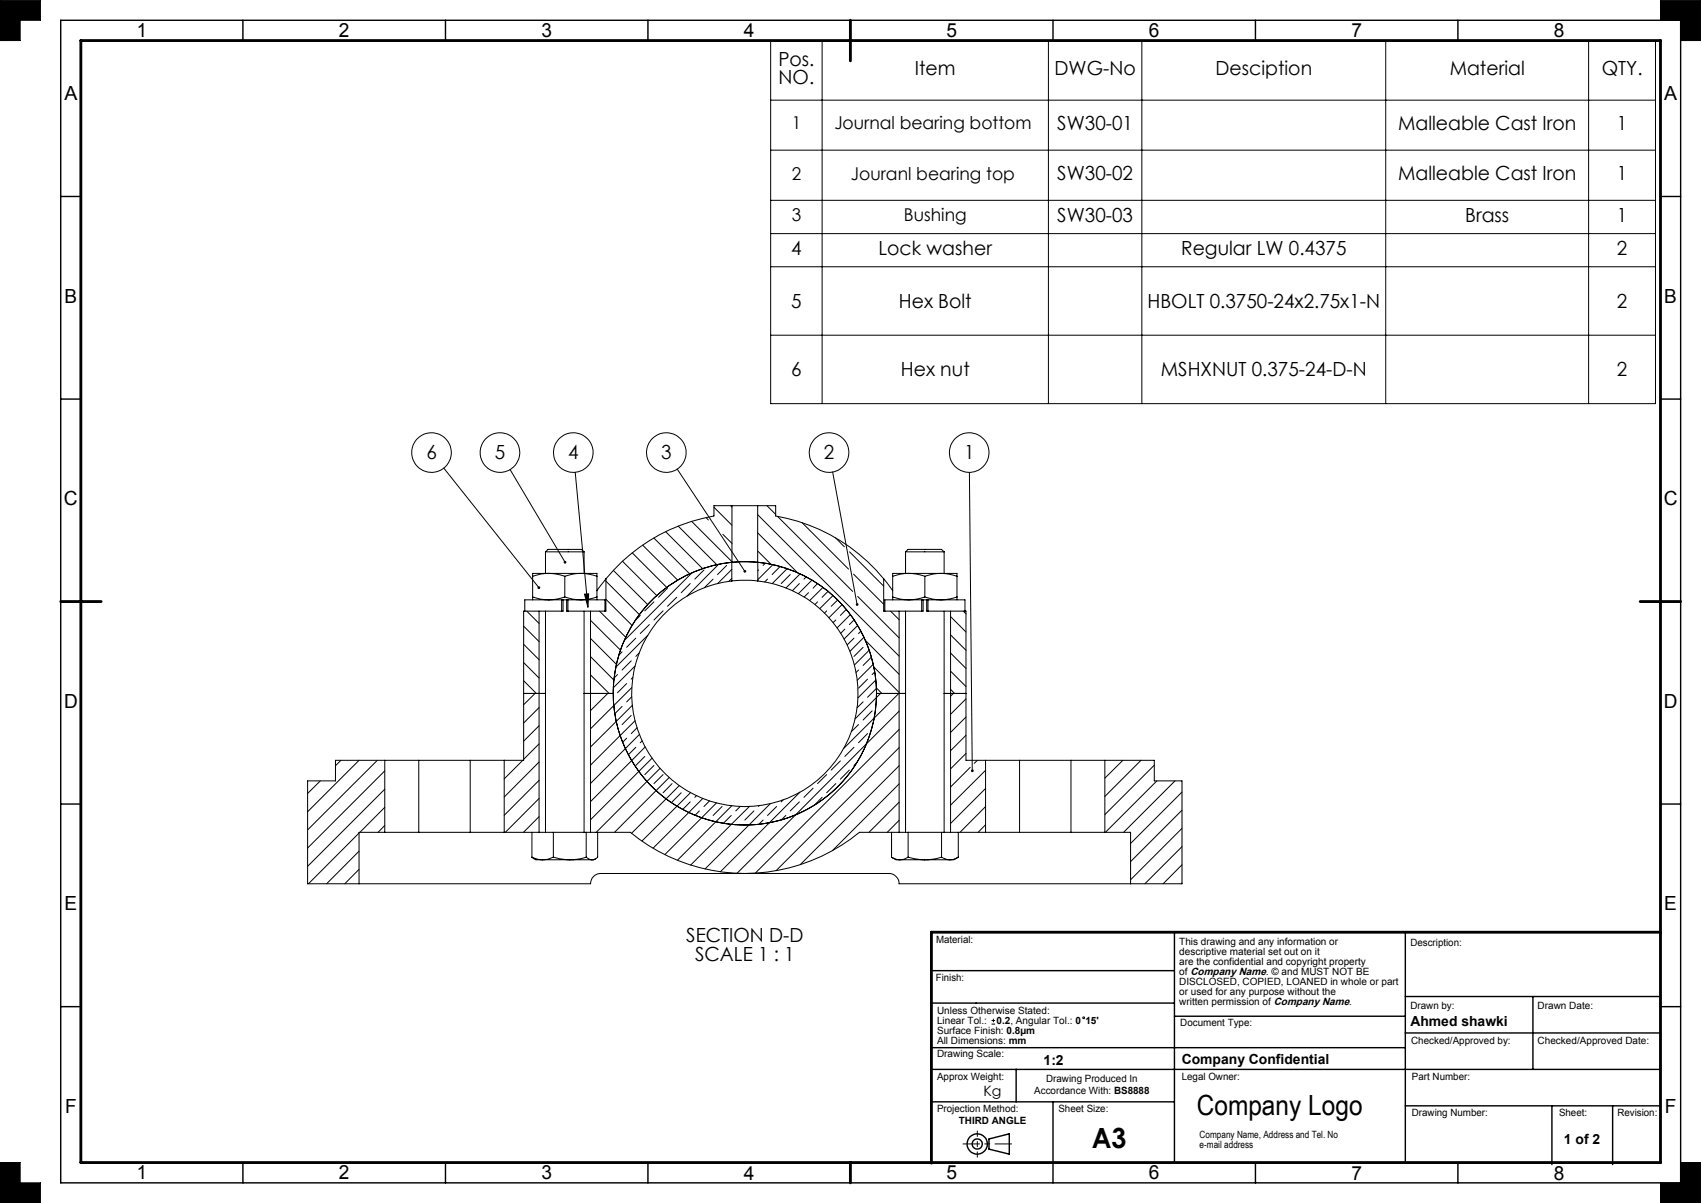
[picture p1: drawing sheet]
<svg xmlns="http://www.w3.org/2000/svg" width="420mm" height="297mm" viewBox="0 0 420 297" stroke-linecap="round" stroke-linejoin="round" font-family="sans-serif">
<g fill="none" stroke="#000" stroke-width=".35">
<path d="M15 5h400v287h-400zM60 5v5M110 5v5M160 5v5M260 5v5M310 5v5M360 5v5M15 48.5h5M410 48.5h5M15 98.5h5M410 98.5h5M15 198.5h5"/>
<path d="M410 198.5h5M230 239.6h60M290 230.1v57.1M347 230.1v57.1M15 248.5h5M230 258.7h117M230 247.6h60M290 250.9h57M347 255h63M347 246h63M378.5 246v18M410 248.5h5"/>
<path d="M230 272h60M230 264h180M250.9 264v8M260 272v20M347 273h63M383.2 273v14.5M398.2 273v14.5M60 287v5M110 287v5M160 287v5M244.2 281.2l5-1.3v5l-5-1.2zM310 287v5"/>
<path d="M360 287v5"/>
<circle cx="241.3" cy="282.4" r="2.51"/>
<circle cx="241.3" cy="282.4" r="1.25"/>
</g>
<path d="M237.8 282.4h12" fill="none" stroke="#000" stroke-width=".25" stroke-dasharray="15.2 1.3 1.3 1.3" stroke-dashoffset="11.1"/>
<path d="M241.3 279.2v6.5" fill="none" stroke="#000" stroke-width=".25" stroke-dasharray="15.2 1.3 1.3 1.3" stroke-dashoffset="13.9"/>
<g fill="none" stroke="#000" stroke-width=".25">
<path d="M0 0h10v5h-5v5h-5zM190.3 10h218.5v89.7h-218.5zM203 10v89.7M258.9 10v89.7M281.9 10v89.7M342.2 10v89.7M392.3 10v89.7M410 0h10v10h-5v-5h-5zM190.3 37.1h218.5M190.3 24.7h218.5M190.3 49.5h218.5M190.3 57.7h218.5"/>
<path d="M190.3 65.9h218.5M190.3 82.8h218.5M109.6 115.6l23.5 29.5M125.9 115.9l13.6 22.9M142 116.6l3.2 33.3M167.2 115.8l16.7 25.2M205.6 116.6l6 32.7M239.4 116.6l.7 73.7M134.7 136.2h9.5M134.7 136.2l.6-.6h8.3l.6 .6M134.7 136.2v5.4M144.2 136.2v5.4"/>
<path d="M153.7 138.6l8.5 8.4M156.1 136.5l8.5 8.5M158.7 134.6l8.6 8.6M161.4 132.8l8.9 8.9M164.4 131.3l9.1 9.1M167.5 129.9l9.5 9.5M170.8 128.7l9.9 10M174.3 127.8l.6 .6M176.3 125.2l4.4 4.5M177.4 139.3l-7.8 7.9M178.5 131.9l2.2 2.3M179.4 139.6l-2.2 2.2"/>
<path d="M180.4 124.8l.3 .4M180.7 138.8l2.5-.1 3.9 .1M180.7 138.8a32.5 32.5 0 0 0-24.4 49.6 32.5 32.5 0 0 0 55.2 0 32.5 32.5 0 0 0-24.4-49.6M180.7 138.8v4.6M180.7 124.8h6.4M180.7 138.8a32.5 32.5 0 0 0-29.3 32.4M180.7 124.8h-4.4v2.6a44.2 44.2 0 0 0-26.7 15.5M180.7 124.8v14M187.1 138.8a32.5 32.5 0 0 1 29.3 32.4M187.1 124.8h4.4v2.6a44.2 44.2 0 0 1 26.7 15.5M187.1 124.8v18.6M187.1 136l3.3 3.3"/>
<path d="M187.1 127.1l34.9 34.9M187.1 131.5l9.8 9.9M188.9 139.1l-.5 .5M189.4 124.8l2.1 2.2M190.8 139.4l-3.7 3.7M192 127.5l18.5 18.5M192.6 139.9l-2 1.9M198 129l11.5 11.5M206.3 132.7l2.2 2.3M209.8 136.2l8.4 8.5M223.6 136.2l.6-.6h8.3l.6 .6M223.6 136.2h9.5"/>
<path d="M223.6 136.2v5.4M233.1 136.2v5.4M129.3 154.6l3.8 3.8M129.3 159.1l3.8 3.8M129.6 150.9h9.1M129.6 150.9h-.3v36.8h-4.8M130.1 150.9l3 3M131.5 147.4a11.5 11.5 0 0 0 8 0M131.5 147.4v.7M131.5 142.3v5.1M133.1 150.9v54.6M134.7 150.9v54.6"/>
<path d="M135.5 141.6l-2 .1-2 .6M135.5 141.6l2.1 .2 1.9 .5M135.5 141.6h7.9M135.5 141.6h-4v.7M138.7 148.1h1.5M138.7 148.1h-9.1v2.8M138.7 148.1v2.8M139 148.1v2.8h-.3M139.5 147.4a11.5 11.5 0 0 0 7.9 0M139.5 142.3v5.1M139.9 148.1v2.8h.3M140.2 150.9h9.2"/>
<path d="M140.2 148.1h9.2v2.8M140.2 148.1v2.8M143.4 141.6l-2 .1-1.9 .6M143.4 141.6l2.2 .2 1.8 .5M143.4 141.6h4v.7M144.2 150.9v54.6M144.3 146.7l1-.1-.1 3.3zM145.8 153.1l7.4 7.4M145.8 157.6l6.4 6.4M145.8 150.9v54.6M147.4 147.4v.7M147.4 142.3v5.1"/>
<path d="M148 150.9l6.5 6.4M149.6 143.5l8.3 8.2M149.6 148l6.5 6.4M149.6 142.9l-2.2 2.9M149.6 142.9v8h-.2M151.4 140.8l8.5 8.5M157 157.5l-2.3 2.3M158.1 151.9l-1.3 1.3M159.9 156.8l-7.9 7.9M160.3 154.2l-2.2 2.2M161.5 148.6l-2.3 2.2M163.7 150.8l-2.2 2.3"/>
<path d="M164.8 145.2l-2.2 2.3M165.9 144.1h.1M167.1 147.5l-2.3 2.2M170.4 144.1l-2.2 2.2M170.9 141.4l-16.8 16.7M173.8 140.7l-2.2 2.3M176.1 143l-2.2 2.1M180.7 140.6l-3.5 3.5M180.7 142.8l-.7 .7M180.7 143.4l2.5-.1 3.9 .1M180.7 143.4a27.9 27.9 0 0 0-20.4 42.7 27.9 27.9 0 0 0 47.2 0 27.9 27.9 0 0 0-20.4-42.7M187.3 140.7l-.2 .2"/>
<path d="M189.5 143l-.7 .7M194.3 140.4l-3.6 3.7M195.1 141.8l-2.2 2.3M197.4 144.1l-1.7 1.7M197.6 141.7l-3.5 3.5M199.1 142.4l-.6 .6M199.6 146.3l-1 1.1M200.5 143.2l-3.4 3.4M201.9 144.1l-1.1 1.1M201.9 148.6l-.7 .7M203.2 145l-3.3 3.3M204.1 150.8l-.5 .5"/>
<path d="M204.5 146l-1.5 1.5M205.7 147l-3.3 3.2M206.4 153.1l-.7 .6M206.8 148.1l-1.6 1.6M207.9 149.3l-3.2 3.2M208.6 155.3l-1 1M209 150.5l-1.5 1.4M210 151.7l-3.3 3.3M210.7 141.7l7.5 7.5M210.9 157.5l-1.7 1.7M210.9 153l-1.2 1.2M211.8 154.4l-3.4 3.4"/>
<path d="M211.8 147.2l10.2 10.3M212.6 155.8l-.6 .6M213.1 159.8l-2.2 2.3M213.3 157.3l-3.4 3.5M213.7 158.1l8.3 8.4M218.2 142.9l2.2 2.9M218.2 142.9v8h.3M218.5 150.9h9.1M219.9 150.9l2.1 2.1M220.4 147.4a11.5 11.5 0 0 0 8 0M220.4 147.4v.7M220.4 142.3v5.1"/>
<path d="M222 150.9v54.6M223.6 150.9v54.6M224.4 141.6l-2 .1-2 .6M224.4 141.6l2.1 .2 1.9 .5M224.4 141.6h7.9M224.4 141.6h-4v.7M227.6 148.1h1.5M227.6 148.1h-9.1v2.8M227.6 148.1v2.8M227.9 148.1v2.8h-.3M228.4 147.4a11.5 11.5 0 0 0 7.9 0M228.4 142.3v5.1"/>
<path d="M228.8 148.1v2.8h.3M229.1 148.1h9.2v2.8M229.1 150.9h9.2M229.1 148.1v2.8M232.3 141.6l-2 .1-1.9 .6M232.3 141.6l2.2 .2 1.8 .5M232.3 141.6h4v.7M233.1 150.9v54.6M234.7 150.9v54.6M234.7 152.2l3.8 3.8M234.7 156.7l3.8 3.8M236.3 147.4v.7"/>
<path d="M236.3 142.3v5.1M237.8 150.9l.7 .6M238.3 150.9h.2v36.8h4.8M129.3 163.6l3.8 3.8M129.3 168.1l3.1 3.1M129.3 171.2h5.4M132.1 171.2l-2.8 2.8M133.1 179.2l-3.8 3.8M133.1 174.7l-3.8 3.8M144.2 171.2h7.2M145.8 162.1l5.8 5.8M145.8 166.6l4.6 4.6"/>
<path d="M145.8 171.1l.1 .1M150.1 171.2l-4.3 4.2M151.4 171.2a32.5 32.5 0 0 0 32.5 32.5 32.5 32.5 0 0 0 32.5-32.5M152.5 166.5l-.9 .9M153.6 160.9l-.8 .8M153.6 174.4l-1.8 1.8M154.7 168.8l-2.2 2.2M155.9 163.2l-2.3 2.2M155.9 176.6l-2.3 2.3M156 169.8l-10.2 10.1M156 172l-1.3 1.3M156.1 174.1l-10.3 10.3"/>
<path d="M156.2 167.2l-.3 .5M156.8 164.5l-5.4 5.3M156.8 177.9l-11 11M157.3 179.7l-1.4 1.4M157.8 161.2l-.8 .9M212 165.4l-.6 .6M212 178.9l-1.8 1.8M213.1 173.3l-1.5 1.4M214.2 167.7l-2.2 2.2M214.6 160.5l-3.6 3.7M215.2 162.2l-2.1 2.1M215.3 175.5l-2.2 2.3"/>
<path d="M215.6 164l-3.9 4M215.8 164.7l6.2 6.3M216 165.9l-.7 .6M216.3 167.9l-4.5 4.4M216.4 169.8l1.3 1.4M216.4 170l-2.2 2.2M216.4 171.2h7.2M217.4 171.2l-6.3 6.3M221.9 171.2l-13.6 13.6M222 175.6l-40 40M233.1 171.2h5.4M234.7 161.2l3.8 3.8"/>
<path d="M234.7 165.7l3.8 3.8M234.7 170.2l1 1M235.4 171.2l-.7 .7M238.5 177l-3.8 3.8M238.5 172.5l-3.8 3.9M79.1 192.8l-3.1 3.1M84.2 187.7l-1.4 1.4M88.7 187.7l-12.7 12.7M93.2 187.7l-17.2 17.2M95 187.7h8.4M95 187.7h-12.2v5.1h-6.8v25.4h69.8a2.53 2.53 0 0 1 2.5-2.6h71.2a2.53 2.53 0 0 1 2.5 2.6h69.9v-25.4h-6.9v-5.1h-12.2M95 187.7v17.8"/>
<path d="M95 190.3l-19 19.1M95 194.8l-19 19.1M95 199.3l-6.1 6.2M103.4 187.7h12.7M103.4 187.7v17.8M116.1 187.7h8.4M116.1 187.7v17.8M124.5 187.7v17.8M124.6 187.7l-.1 .1M129.1 187.7l-4.6 4.6M133.1 197.1l-8.3 8.4M133.1 192.6l-8.6 8.7"/>
<path d="M133.1 188.1l-8.6 8.7M133.1 183.7l-3.8 3.8M154.7 182.2l-1 1.1M157 184.5l-1.8 1.8M157.9 181.3l-12.1 12.1M158.5 182.9l-.4 .5M159.2 186.8l-2.2 2.2M159.3 184.4l-13.5 13.5M161 187.2l-15.2 15.2M161.5 189l-2.3 2.2M163 189.7l-15.8 15.8M163.7 191.2l-2.2 2.3"/>
<path d="M165.2 191.9l-13.5 13.6M165.9 193.5l-2.2 2.2M167.7 194l-11.8 11.7M168.2 195.7l-2.3 2.3M170.4 198l-1.8 1.8M170.5 195.7l-12 11.9M172 196.4l-.4 .4M173.5 197.1l-12.2 12.3M175.2 197.7l-1.4 1.4M176.9 198.2l-12.8 12.8M178.3 199.1l-2.2 2.2M180.7 198.9l-13.4 13.5"/>
<path d="M182.8 199.1l-1.1 1.1M185 199.1l-14.5 14.5M187.5 198.9l-.2 .2M190.2 198.4l-16.1 16.1M191.8 199.1l-2.3 2.2M193.4 197.4l-.5 .6M197.4 198l-2.3 2.2M197.5 195.6l-19.6 19.6M200.8 194.6l-2.3 2.2M203 196.8l-2 2.1M204.1 191.2l-2.2 2.3M206.4 193.5l-2.3 2.2"/>
<path d="M207.5 187.9l-2.3 2.2M209.7 190.1l-2.2 2.3M210.9 184.5l-2.3 2.3M211.6 188.3l-.7 .7M214.2 181.1l-2.2 2.3M222 198l-7.4 7.5M222 193.5l-16.5 16.5M222 189.1l-24.4 24.4M222 184.6l-30.4 30.3M222 180.1l-35.5 35.4M238.5 181.5l-3.8 3.8M238.5 186l-3.8 3.8"/>
<path d="M239.6 189.4l-4.9 4.9M241.3 187.7l-.7 .8M243.3 187.7h8.4M243.3 199.1l-6.3 6.4M243.3 194.7l-8.6 8.6M243.3 190.2l-8.6 8.6M243.3 187.7v17.8M251.7 187.7v17.8M251.7 187.7h12.7M264.4 187.7h8.4M264.4 187.7v17.8M272.8 187.7v17.8"/>
<path d="M277.2 187.7l-4.4 4.4M281.7 187.7l-8.9 8.9M285 188.9l-12.2 12.2M285.6 192.8l-12.7 12.7M290.1 192.8l-12.7 12.7M291.9 195.5l-12.7 12.7M88.7 205.7l-12.5 12.5M88.7 210.1l-8.1 8.1M88.7 214.6l-3.6 3.6M95 205.5h8.4M95 205.5h-6.3v12.7M95 203.8l-1.7 1.7"/>
<path d="M103.4 205.5h12.7M116.1 205.5h8.4M124.5 205.5h31.1a44.4 44.4 0 0 0 56.6 0h31.1M131.3 211.6l1.6 .6 1.1 .1M131.3 211.6a2.71 2.71 0 0 0 2.7 .7M131.3 205.5v6.1M133.1 201.6l-3.8 3.9M134 212.3h6.7M136.6 211.6l-1.3 .5-1.3 .2M136.6 211.6l1.6 .4 2.5 .3M136.6 205.5v6.1M140.7 212.3h5.5"/>
<path d="M144.7 211.6l-1.6 .5-2.4 .2M144.7 211.6l1 .6 .5 .1M144.7 205.5v6.1M147.1 212l-.9 .3M147.6 205.5v6.1l-.9 .6-.5 .1M172.7 200.2l-1.1 1.1M180.6 201.3l-2 2M182.8 203.6l-.1 .1M186.2 200.2l-2.3 2.3M188.4 202.5l-1 1M194 201.3l-1.1 1.1M220.1 211.6l1.2 .6 .9 .1"/>
<path d="M220.1 211.6l1.1 .7h1M220.1 205.5v6.1M222 202.5l-2.9 3M222.2 212.3h6.2M224.2 211.6l1.6 .4 2.6 .3M224.2 211.6l-1 .5-1 .2M224.2 205.5v6.1M228.4 212.3h6.2M232.5 211.6a3.3 3.3 0 0 0 2.1 .7M232.5 211.6l-1.7 .5-2.4 .2M232.5 205.5v6.1M236.6 211.6l-1.3 .6-.7 .1"/>
<path d="M236.6 211.6l-1.1 .7h-.9M236.6 205.5v6.1M243.3 205.5h8.4M243.3 203.6l-1.8 1.9M251.7 205.5h12.7M264.4 205.5h8.4M272.8 205.5h6.4v12.7M291.9 200l-12.7 12.7M291.9 204.5l-12.7 12.7M291.9 209l-9.2 9.2M291.9 213.5l-4.7 4.7M291.9 218l-.2 .2"/>
<path d="M244.8 252.8h.9M244.8 252h.9M245.3 251.5v.9M0 287h5v5h5v5h-10zM415 287h5v10h-10v-5h5z"/>
<circle cx="106.5" cy="111.7" r="4.9"/>
<circle cx="123.4" cy="111.7" r="4.9"/>
<circle cx="141.6" cy="111.7" r="4.9"/>
<circle cx="164.5" cy="111.7" r="4.9"/>
<circle cx="204.7" cy="111.7" r="4.9"/>
<circle cx="239.3" cy="111.7" r="4.9"/>
<circle cx="267.6" cy="251.3" r=".22"/>
</g>
<path d="M20 10h390v277h-390zM210 5v10M15 148.5h10M405 148.5h10M410 230.1h-180v57.1M210 287v5" fill="none" stroke="#000" stroke-width=".7"/>
<path d="M0 0v10h5v-5h5v-5zM0 287v10h10v-5h-5v-5zM415 287v5h-5v5h10v-10zM410 0v5h5v5h5v-10z" fill-rule="evenodd" fill="#000"/>
<path d="M139.3 138.5l-.1 .2 .1 .4h.4l-.2-.3 .2 .3 .1-.5zM183.6 140.9l.1 .4h.4l-.2-.3 .2 .3 .1-.1-.1-.4zM132.8 144.9l.1 .5 .4-.1-.2-.2 .2 .2 .1-.3-.2-.2zM144.3 146.7l1-.1-.1 3.3zM211.4 149l.1 .5 .2 .1-.1-.3 .1 .3 .2-.2-.1-.4zM239.8 190.1v.4l.3 .1v-.3v.3a.34 .34 0 0 0 .3-.5 .34 .34 0 0 0-.6 0z" fill="#000"/>
<g font-size="6.9">
<text x="295.5" y="275.4">Company Logo</text>
<text x="269.6" y="283.4">A3</text>
</g>
<g font-size="4.8">
<text x="33.7" y="9.2">1</text>
<text x="83.7" y="9.2">2</text>
<text x="133.7" y="9.2">3</text>
<text x="183.7" y="9.2">4</text>
<text x="233.7" y="9.2">5</text>
<text x="283.7" y="9.2">6</text>
<text x="333.7" y="9.2">7</text>
<text x="383.7" y="9.2">8</text>
<text x="192.2" y="16.3">Pos.</text>
<text x="192.3" y="20.8">NO.</text>
<text x="225.9" y="18.5">Item</text>
<text x="260.4" y="18.5">DWG-No</text>
<text x="300.1" y="18.5">Desciption</text>
<text x="358" y="18.5">Material</text>
<text x="395.5" y="18.5">QTY.</text>
<text x="15.9" y="24.7">A</text>
<text x="410.9" y="24.7">A</text>
<text x="261.1" y="32.1">SW30-01</text>
<text x="345.2" y="32.1">Malleable Cast Iron</text>
<text x="399.2" y="32.1">1</text>
<text x="261.1" y="44.4">SW30-02</text>
<text x="345.2" y="44.4">Malleable Cast Iron</text>
<text x="399.2" y="44.4">1</text>
<text x="261.1" y="54.7">SW30-03</text>
<text x="361.8" y="54.7">Brass</text>
<text x="399.2" y="54.7">1</text>
<text x="195.4" y="62.9">4</text>
<text x="216.9" y="62.9">Lock washer</text>
<text x="291.7" y="62.9">Regular LW 0.4375</text>
<text x="399.2" y="62.9">2</text>
<text x="15.9" y="74.7">B</text>
<text x="195.4" y="75.9">5</text>
<text x="221.9" y="75.9">Hex Bolt</text>
<text x="283.4" y="75.9">HBOLT 0.3750-24x2.75x1-N</text>
<text x="399.2" y="75.9">2</text>
<text x="410.9" y="74.7">B</text>
<text x="195.4" y="92.8">6</text>
<text x="222.4" y="92.8">Hex nut</text>
<text x="286.7" y="92.8">MSHXNUT 0.375-24-D-N</text>
<text x="399.2" y="92.8">2</text>
<text x="105.3" y="113.3">6</text>
<text x="122.2" y="113.3">5</text>
<text x="140.3" y="113.3">4</text>
<text x="163.3" y="113.3">3</text>
<text x="203.4" y="113.3">2</text>
<text x="238" y="113.3">1</text>
<text x="15.8" y="124.7">C</text>
<text x="410.8" y="124.7">C</text>
<text x="15.8" y="174.7">D</text>
<text x="410.8" y="174.7">D</text>
<text x="15.9" y="224.7">E</text>
<text x="410.9" y="224.7">E</text>
<text x="169.5" y="232.7">SECTION D-D</text>
<text x="171.6" y="237.2">SCALE 1 : 1</text>
<text x="16.1" y="274.7">F</text>
<text x="411.1" y="274.7">F</text>
<text x="33.7" y="291.2">1</text>
<text x="83.7" y="291.2">2</text>
<text x="133.7" y="291.2">3</text>
<text x="183.7" y="291.2">4</text>
<text x="233.7" y="291.2">5</text>
<text x="283.7" y="291.2">6</text>
<text x="333.7" y="291.2">7</text>
<text x="383.7" y="291.2">8</text>
</g>
<g font-size="4.4">
<text x="195.5" y="32">1</text>
<text x="206" y="32">Journal bearing bottom</text>
<text x="195.5" y="44.3">2</text>
<text x="210.1" y="44.3">Jouranl bearing top</text>
<text x="195.5" y="54.6">3</text>
<text x="223.2" y="54.6">Bushing</text>
</g>
<text font-size="3.5" x="242.8" y="270.6">Kg</text>
<g font-size="3.4">
<text x="348.3" y="253.4">Ahmed shawki</text>
<text x="257.7" y="262.8">1:2</text>
<text x="291.8" y="262.7">Company Confidential</text>
<text x="386.2" y="282.4">1 of 2</text>
</g>
<g font-size="2.5">
<text x="231.1" y="232.8">Material:</text>
<text x="291.2" y="233.3">This drawing and any information or</text>
<text x="348.3" y="233.5">Description:</text>
<text x="291.2" y="235.7">descriptive material set out on it</text>
<text x="291.2" y="238.2">are the confidential and copyright property</text>
<text x="231.1" y="242.2">Finish:</text>
<text x="291.2" y="243.2">DISCLOSED, COPIED, LOANED in whole or part</text>
<text x="291.2" y="245.6">or used for any purpose without the</text>
<text x="291.2" y="240.7">of Company Name. © and MUST NOT BE</text>
<text x="231.4" y="250.3">Unless Otherwise Stated:</text>
<text x="291.2" y="248.1">written permission of Company Name.</text>
<text x="348.3" y="249">Drawn by:</text>
<text x="379.6" y="249">Drawn Date:</text>
<text x="231.4" y="252.8">Linear Tol.:</text>
<text x="231.4" y="255.2">Surface Finish: 0.8µm</text>
<text x="231.4" y="257.7">All Dimensions: mm</text>
<text x="246.1" y="252.8">0.2, Angular Tol.: 0</text>
<text x="268" y="252.8">15'</text>
<text x="291.4" y="253.4">Document Type:</text>
<text x="348.4" y="257.7">Checked/Approved by:</text>
<text x="379.6" y="257.7">Checked/Approved Date:</text>
<text x="231.4" y="261.1">Drawing Scale:</text>
<text x="231.4" y="266.7">Approx Weight:</text>
<text x="255.4" y="270">Accordance With: BS8888</text>
<text x="258.3" y="267.2">Drawing Produced In</text>
<text x="291.8" y="266.7">Legal Owner:</text>
<text x="348.6" y="266.7">Part Number:</text>
<text x="231.4" y="274.6">Projection Method:</text>
<text x="261.3" y="274.5">Sheet Size:</text>
<text x="348.6" y="275.4">Drawing Number:</text>
<text x="384.9" y="275.4">Sheet:</text>
<text x="399.4" y="275.4">Revision:</text>
<text x="236.8" y="277.4">THIRD ANGLE</text>
<text x="296.2" y="281.1">Company Name, Address and Tel. No</text>
<text x="296.2" y="283.5">e-mail address</text>
</g>
</svg>
